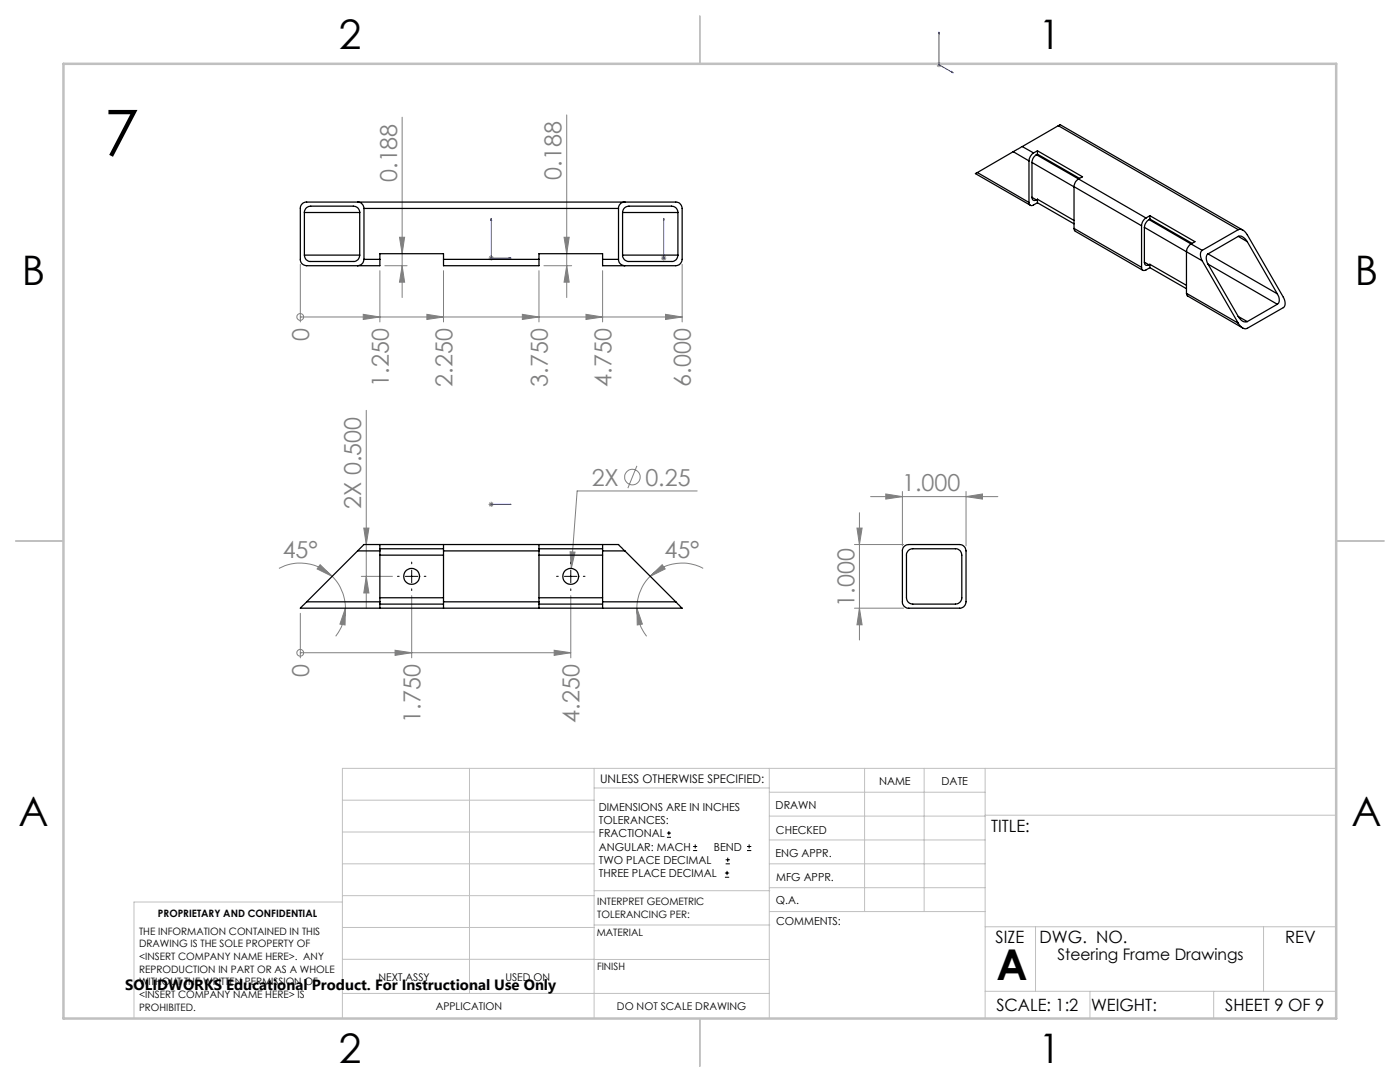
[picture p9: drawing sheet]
<svg xmlns="http://www.w3.org/2000/svg" width="279mm" height="216mm" viewBox="0 0 279 216" stroke-linecap="round" stroke-linejoin="round" font-family="sans-serif">
<g fill="none" stroke="#808080" stroke-width=".2">
<path d="M186.9 12.9h1M187 12.6l.7 .7M187.4 12.4v1M187.7 12.6l-.7 .7M80.3 23.4v36M113.1 22.9v36.5M59.9 52.7v11.5M75.8 54v10.2M76.8 53h4.4M79.7 47.3h1.1l-.5 3.3zM80.3 53l.5 3.3h-1.1zM88.5 54v10.2"/>
<path d="M97.5 51.5h1M97.6 51.2l.8 .7M98 51v1M98.4 51.2l-.8 .7M107.6 54v10.2M108.5 53h5.6M112.6 47.3h1l-.5 3.3zM113.1 53l.5 3.3h-1zM120.3 54v10.2M131.9 51.5h1.1M132.1 51.2l.7 .7M132.5 51v1"/>
<path d="M132.8 51.2l-.7 .7M136.1 52.7v11.5M59.9 63.3h.1M59.9 63.3h76.2M72.5 62.7l3.3 .6-3.3 .4zM85.2 62.7l3.3 .6-3.3 .4zM104.2 62.7l3.4 .6-3.4 .4zM116.9 62.7l3.4 .6-3.4 .4zM132.8 62.7l3.3 .6-3.3 .4zM73.1 81.9v39.5M127.1 93l-1.8 4.4M139.1 98h-23.9l-1.2 15.4"/>
<path d="M173.7 99.1h25.4M176.8 98.6l3.3 .5-3.3 .5zM180.1 98.1v10.8M192.8 99.1l3.3-.5v1zM192.8 98.1v10.8M55.7 113.4a9 9 0 0 1 10.6 1.6M63.9 112.7l2.4 2.3-3-1.5zM66.3 115a9.2 9.2 0 0 1 2.6 6.4M72.1 115h6.2M72.6 105.4h1l-.5 3.3zM73.1 115l.5 3.3h-1zM82.2 118.9v12.4"/>
<path d="M97.5 100.6h1M97.6 100.3l.8 .7M98 100.1v1M98.4 100.3l-.8 .7M113.8 110.1l1 .1-.8 3.2zM113.9 118.9v12.4M129.8 115l2.4-2.3 .6 .8zM129.8 115a9.2 9.2 0 0 0-2.7 6.4M140.3 113.4a9 9 0 0 0-10.5 1.6M170.5 108.7h9.8M171 105.4h1l-.5 3.3zM171.5 102.3v25.4"/>
<path d="M59.9 130.2h.1M59.9 122.4v8.9M59.9 130.2h54M68.9 121.4v3.3l-1.1-.2zM68.9 121.4a9 9 0 0 1-1.9 5.6M78.8 129.8l3.4 .4-3.4 .6zM110.6 129.8l3.3 .4-3.3 .6zM127.1 121.4l1.1 3.1-1 .2zM127.1 121.4a9 9 0 0 0 1.9 5.6M170.5 121.4h9.8M171.5 121.4l.5 3.3h-1z"/>
<circle cx="59.9" cy="63.2" r=".68"/>
<circle cx="126.2" cy="95.2" r="1.56"/>
<circle cx="59.9" cy="130.3" r=".68"/>
</g>
<g fill="none" stroke="#000" stroke-width=".2">
<path d="M80.9 115h2.5M82.2 113.8v2.5M112.6 115h2.5M113.9 113.8v2.5M133.1 167.1h.8M133.1 166.2h.8M133.5 165.8v.9M138.3 169.7h.8M138.3 168.9h.8M138.7 168.5v.8M144.7 175h.8M144.7 174.2h.8"/>
<path d="M144.8 172.4h.9M144.8 171.6h.9M145.1 173.8v.8M145.2 171.1v.9M149.1 169.7h.8M149.1 168.9h.8M149.5 168.5v.8"/>
</g>
<g fill="none" stroke="#00f" stroke-width=".2">
<path d="M187.4 6.4l.1 .4-.2-.1zM187.4 6.4v6.5l2.8 1.6M189.9 14.3l.3 .2-.3-.1zM98 43.6v7.9h4M98 43.6l.1 .4h-.2zM101.6 51.4l.4 .1-.4 .1zM132.5 51.4v.2zM132.5 43.6v.4v-.4M132.5 51.5h.1M132.5 43.6v7.9M97.9 100.6h.2zM98 100.6h.1"/>
<path d="M98 100.6h4M102 100.6h-.4h.4"/>
</g>
<path d="M79.7 115h-.4M82.2 112.5v-.3M82.2 117.5v.3M84.7 115h.3M111.4 115h-.3M113.9 112.5v-.3M113.9 117.5v.3M116.4 115h.3" fill="none" stroke="#000" stroke-width=".2" stroke-dasharray="15.2 1.3 1.3 1.3"/>
<g fill="none" stroke="#c0c0c0" stroke-width=".2">
<path d="M68.3 159.7h50.3M93.7 153.3v44.9M118.6 153.3v49.9M118.6 157.2h34.9M153.5 153.3v49.9M153.5 158.1h43.1M172.5 153.3v28.6M184.4 153.3v28.6M196.6 153.3v49.9M266.7 153.3h-198.4v49.9M68.3 178.7h50.3M68.3 172.4h50.3"/>
<path d="M68.3 166h50.3M68.3 180h-41.6v23.2M118.6 177.7h35M153.5 167.6h43.1M153.5 162.8h43.1M153.5 172.4h43.1M153.5 177.1h43.1M196.6 162.7h70.1M68.3 198.2h85.2M68.3 191.4l85.2 .1M68.3 185.1h50.3M118.6 184.6h35"/>
<path d="M153.6 181.9h43M196.6 197.8h70.1M196.6 184.9h70.1M206.7 184.9v12.9M217.5 197.8v5.4M242.2 197.8v5.4M252.2 184.9v12.9"/>
</g>
<path d="M139.7 3.2v9.5M3.1 107.9h9.6M266.7 107.9h9.5M139.7 203.2v9.6" fill="none" stroke="#c0c0c0" stroke-width=".25"/>
<path d="M12.7 12.7h254v190.5h-254z" fill="none" stroke="#c0c0c0" stroke-width=".5"/>
<path d="M78.8 129.8l3.4 .4-3.4 .6zM110.6 129.8l3.3 .4-3.3 .6zM72.5 62.7l3.3 .6-3.3 .4zM85.2 62.7l3.3 .6-3.3 .4zM104.2 62.7l3.4 .6-3.4 .4zM116.9 62.7l3.4 .6-3.4 .4zM132.8 62.7l3.3 .6-3.3 .4z" fill="#808080"/>
<g fill="#00f">
<path d="M189.9 14.3l.3 .2-.3-.1zM187.4 6.4l.1 .4-.2-.1zM101.6 51.4l.4 .1-.4 .1zM98 43.6l.1 .4h-.2z"/>
<path d="M132.5 51.4v.2zM132.5 43.6v.4z"/>
<path d="M101.6 100.6h.4zM97.9 100.6h.2z"/>
</g>
<g fill="#808080">
<path d="M113.8 110.1l1 .1-.8 3.2z"/>
<path d="M68.9 121.4v3.3l-1.1-.2zM63.9 112.7l2.4 2.3-3-1.5z"/>
<path d="M129.8 115l2.4-2.3 .6 .8zM127.1 121.4l1.1 3.1-1 .2z"/>
<path d="M80.3 53l.5 3.3h-1.1zM79.7 47.3h1.1l-.5 3.3z"/>
<path d="M113.1 53l.5 3.3h-1zM112.6 47.3h1l-.5 3.3z"/>
<path d="M72.6 105.4h1l-.5 3.3zM73.1 115l.5 3.3h-1zM171 105.4h1l-.5 3.3zM171.5 121.4l.5 3.3h-1z"/>
<path d="M176.8 98.6l3.3 .5-3.3 .5zM192.8 99.1l3.3-.5v1z"/>
</g>
<g fill="none" stroke="#000" stroke-width=".25">
<path d="M195.1 34.4l-.4 .2 10.9 6.4M195.1 34.4l10.3 6M202.2 30.3l3.2 1.8M202.2 30.3l-7.1 4.1M204 29.2l-1.8 1.1M204 29.2l2.3 1.3M205.4 32.1v8.3M206 39.4a.55 .55 0 0 0 .2 .5 .55 .55 0 0 0 .6 0M206 32.4l21.8 12.6M206 32.4v7M206 39.4l.8 .5M206.3 30.5a2.07 2.07 0 0 0-.9 1.6"/>
<path d="M206.8 30.9a1.91 1.91 0 0 0-.8 1.5M206.8 30.9l21.9 12.6M207 30.1l9 5.2-.8 .4a1.91 1.91 0 0 0-.9 1.6v8.3M207 30.1l-.7 .4M207 39.8l7.3 4.2M207 39.8l-.2 .1M207 30.8l8.4 4.8M207 30.1v.7M207 39.8v.7M207 30.8l-.2 .1M211.2 25.1l.4-.2 36.4 21M211.2 25.1l-7.2 4.1"/>
<path d="M211.2 25.1l35.9 20.7M60.7 50.9a1.21 1.21 0 0 0 1.3 1.3h8.5a1.21 1.21 0 0 0 1.3-1.3M60.7 42.4a1.25 1.25 0 0 1 1.3-1.3h8.5a1.25 1.25 0 0 1 1.3 1.3M60.7 42.4v8.5M60.7 42.4h11.1M60.7 50.9h11.1M71.4 40.3a1.25 1.25 0 0 1 1.2 1.3M71.8 42.4v8.5M72.6 51.8a1.32 1.32 0 0 1-1.2 1.2M72.6 51.8h3.2M72.6 41.6v10.2M72.6 41.6h50.8"/>
<path d="M75.8 51.8v1.2h-14.6a1.26 1.26 0 0 1-1.3-1.2v-10.2a1.25 1.25 0 0 1 1.3-1.3h73.7a1.25 1.25 0 0 1 1.2 1.3v10.2a1.33 1.33 0 0 1-1.2 1.2h-14.6v-1.2M75.8 51.8v-1.2h12.7v1.2M88.5 51.8v1.2h19.1v-1.2M88.5 51.8h19.1M107.6 51.8v-1.2h12.7v1.2M120.3 51.8h3.1M123.4 51.8a1.25 1.25 0 0 0 1.3 1.2M123.4 41.6v10.2M124.2 42.4a1.26 1.26 0 0 1 1.3-1.3h8.5a1.25 1.25 0 0 1 1.3 1.3M124.2 50.9a1.25 1.25 0 0 0 1.3 1.3h8.5a1.21 1.21 0 0 0 1.3-1.3M124.2 42.4v8.5M124.2 42.4h11.1"/>
<path d="M124.2 50.9h11.1M124.7 40.3a1.2 1.2 0 0 0-1.3 1.3M135.3 42.4v8.5M205.4 40.4a.56 .56 0 0 0 .2 .6 .56 .56 0 0 0 .7-.1l.7-.4M207 40.5l7.3 4.2M214.3 45.6l.3 .5 13.5 7.8M214.3 45.6l13.5 7.7M227.8 53.3a.54 .54 0 0 0 .3 .6 .54 .54 0 0 0 .6 0l.8-.5M227.8 45v8.3M228.4 52.3a.56 .56 0 0 0 .3 .6 .56 .56 0 0 0 .6-.1M228.4 45.4l8.4 4.8M228.4 45.4v6.9"/>
<path d="M228.4 52.3l.9 .5M228.7 43.5a1.91 1.91 0 0 0-.9 1.5M229.3 43.8a2.08 2.08 0 0 0-.9 1.6M229.3 43.8l8.4 4.9M229.5 43l9 5.2-.8 .5M229.5 43l-.8 .5M229.5 52.7l7.3 4.2M229.5 52.7l-.2 .1M229.5 43v.7M229.5 52.7v.7M229.5 43.7l8.4 4.8M229.5 43.7l-.2 .1"/>
<path d="M229.5 53.4l7.3 4.2M236.8 58.5l.1 .5 11.1 6.4M236.8 58.5l10.3 6M236.8 50.2v8.3M236.8 50.2l3.1 1.8M237.7 48.7a2.08 2.08 0 0 0-.9 1.5M237.7 48.7l2.2 1.3M239.9 50a1.59 1.59 0 0 0 0 2M239.9 52l7.2 12.5M241.1 50.7a1.52 1.52 0 0 0 0 2M241.1 52.7l6 10.4M241.1 50.7l13.8 7.9"/>
<path d="M241.1 52.7l13.8 8M247.1 45.8a1.57 1.57 0 0 1 1.8 1l7.2 12.5a1.7 1.7 0 0 1 0 2.1l-7.2 4.1a1.52 1.52 0 0 1-1.8-1M247.1 47.2a1.65 1.65 0 0 1 1.8 1M247.1 45.8l-7.2 4.2M247.1 47.2l-6 3.5M247.1 47.2l1.8 1M248.9 48.2l6 10.4M254.9 58.6a1.58 1.58 0 0 1 0 2.1M247.1 63.1a1.52 1.52 0 0 0 1.8 1.1M247.1 63.1l1.8 1.1M254.9 60.7l-6 3.5M71.4 109.9l1.2-1.2h50.8l1.3 1.2"/>
<path d="M71.4 109.9h4.4M71.4 109.9l-10.2 10.2M75.8 108.7v1.2M75.8 109.9v10.2M75.8 109.5h12.7M75.8 119.3h12.7M75.8 110.8h12.7M88.5 108.7v1.2M88.5 109.9h19.1M88.5 109.9v10.2M107.6 108.7v1.2M107.6 109.9v10.2"/>
<path d="M107.6 109.5h12.7M107.6 119.3h12.7M107.6 110.8h12.7M120.3 108.7v1.2M120.3 109.9h4.4M120.3 109.9v10.2M124.7 109.9l10.2 10.2M180.4 109.1l.5-.4h.5h10.1a1.32 1.32 0 0 1 1.3 1.2v10.2a1.32 1.32 0 0 1-1.3 1.3h-10.1a1.21 1.21 0 0 1-1.3-1.3v-10.4zM181.2 110l.8-.5h8.7a1.21 1.21 0 0 1 1.2 1.3v8.5a1.25 1.25 0 0 1-1.2 1.2h-8.5a1.26 1.26 0 0 1-1.3-1.2v-8.8zM61.2 120.1l-1.3 1.3h76.2l-1.2-1.3M61.2 120.1h14.6M75.8 120.1v1.3"/>
<path d="M75.8 120.5h12.7M88.5 120.1v1.3M88.5 120.1h19.1M107.6 120.1v1.3M107.6 120.5h12.7M120.3 120.1v1.3M120.3 120.1h14.6"/>
<circle cx="82.2" cy="115" r="1.59"/>
<circle cx="113.9" cy="115" r="1.59"/>
</g>
<text font-size="12.7" x="20.7" y="31.1">7</text>
<text font-size="8.5" x="198.9" y="195.5">A</text>
<g font-size="8.1">
<text x="67.6" y="9.7">2</text>
<text x="207.3" y="9.7">1</text>
<text x="4.4" y="57">B</text>
<text x="270.4" y="57">B</text>
<text x="3.7" y="164.9">A</text>
<text x="269.7" y="164.9">A</text>
<text x="67.6" y="212.2">2</text>
<text x="207.3" y="212.2">1</text>
</g>
<g font-size="4.7" fill="#808080">
<text x="112.1" y="35.8" transform="rotate(-90 112.1 35.8)">0.188</text>
<text x="79.3" y="36.3" transform="rotate(-90 79.3 36.3)">0.188</text>
<text x="61.7" y="68.1" transform="rotate(-90 61.7 68.1)">0</text>
<text x="77.6" y="77.2" transform="rotate(-90 77.6 77.2)">1.250</text>
<text x="90.3" y="77.2" transform="rotate(-90 90.3 77.2)">2.250</text>
<text x="109.3" y="77.2" transform="rotate(-90 109.3 77.2)">3.750</text>
<text x="122" y="77.2" transform="rotate(-90 122 77.2)">4.750</text>
<text x="137.9" y="77.2" transform="rotate(-90 137.9 77.2)">6.000</text>
<text x="72.1" y="101.5" transform="rotate(-90 72.1 101.5)">2X 0.500</text>
<text x="118.1" y="96.9">2X</text>
<text x="128.8" y="96.9">0.25</text>
<text x="180" y="98.1">1.000</text>
<text x="56.4" y="111.3">45°</text>
<text x="132.6" y="111.3">45°</text>
<text x="170.5" y="121.1" transform="rotate(-90 170.5 121.1)">1.000</text>
<text x="61.7" y="135.1" transform="rotate(-90 61.7 135.1)">0</text>
<text x="83.9" y="144.2" transform="rotate(-90 83.9 144.2)">1.750</text>
<text x="115.7" y="144.2" transform="rotate(-90 115.7 144.2)">4.250</text>
</g>
<g font-size="3.4">
<text x="197.8" y="166">TITLE:</text>
<text x="198.7" y="188.1">SIZE</text>
<text x="207.5" y="188.1">DWG. NO.</text>
<text x="256.5" y="188.2">REV</text>
<text x="198.8" y="201.7">SCALE: 1:2</text>
<text x="217.7" y="201.8">WEIGHT:</text>
<text x="244.5" y="201.7">SHEET 9 OF 9</text>
</g>
<text font-size="3.2" x="211" y="191.6">Steering Frame Drawings</text>
<text font-size="3" x="25" y="197.6">SOLIDWORKS Educational Product. For Instructional Use Only</text>
<text font-size="2.4" x="119.8" y="156.2">UNLESS OTHERWISE SPECIFIED:</text>
<g font-size="2.2">
<text x="119.5" y="161.8">DIMENSIONS ARE IN INCHES</text>
<text x="154.8" y="161.4">DRAWN</text>
<text x="175.4" y="156.6">NAME</text>
<text x="187.9" y="156.7">DATE</text>
<text x="119.5" y="164.4">TOLERANCES:</text>
<text x="119.5" y="167.1">FRACTIONAL</text>
<text x="154.9" y="166.3">CHECKED</text>
<text x="119.5" y="169.7">ANGULAR: MACH</text>
<text x="119.5" y="172.4">TWO PLACE DECIMAL</text>
<text x="142.5" y="169.7">BEND</text>
<text x="154.8" y="171">ENG APPR.</text>
<text x="119.5" y="175">THREE PLACE DECIMAL</text>
<text x="154.9" y="175.7">MFG APPR.</text>
<text x="154.9" y="180.4">Q.A.</text>
<text x="154.9" y="184.6">COMMENTS:</text>
</g>
<g font-size="2.1">
<text x="75.5" y="195.7">NEXT ASSY</text>
<text x="100.9" y="195.7">USED ON</text>
<text x="86.9" y="201.5">APPLICATION</text>
<text x="123.1" y="201.6">DO NOT SCALE DRAWING</text>
</g>
<g font-size="2">
<text x="31.5" y="182.9">PROPRIETARY AND CONFIDENTIAL</text>
<text x="119.2" y="180.6">INTERPRET GEOMETRIC</text>
<text x="119.2" y="183.1">TOLERANCING PER:</text>
<text x="27.8" y="186.5">THE INFORMATION CONTAINED IN THIS</text>
<text x="27.8" y="189">DRAWING IS THE SOLE PROPERTY OF</text>
<text x="27.8" y="191.6">&lt;INSERT COMPANY NAME HERE&gt;. ANY</text>
<text x="119.1" y="186.7">MATERIAL</text>
<text x="27.8" y="194.1">REPRODUCTION IN PART OR AS A WHOLE</text>
<text x="27.8" y="196.6">WITHOUT THE WRITTEN PERMISSION OF</text>
<text x="119.1" y="193.5">FINISH</text>
<text x="27.8" y="199.1">&lt;INSERT COMPANY NAME HERE&gt; IS</text>
<text x="27.8" y="201.7">PROHIBITED.</text>
</g>
</svg>
